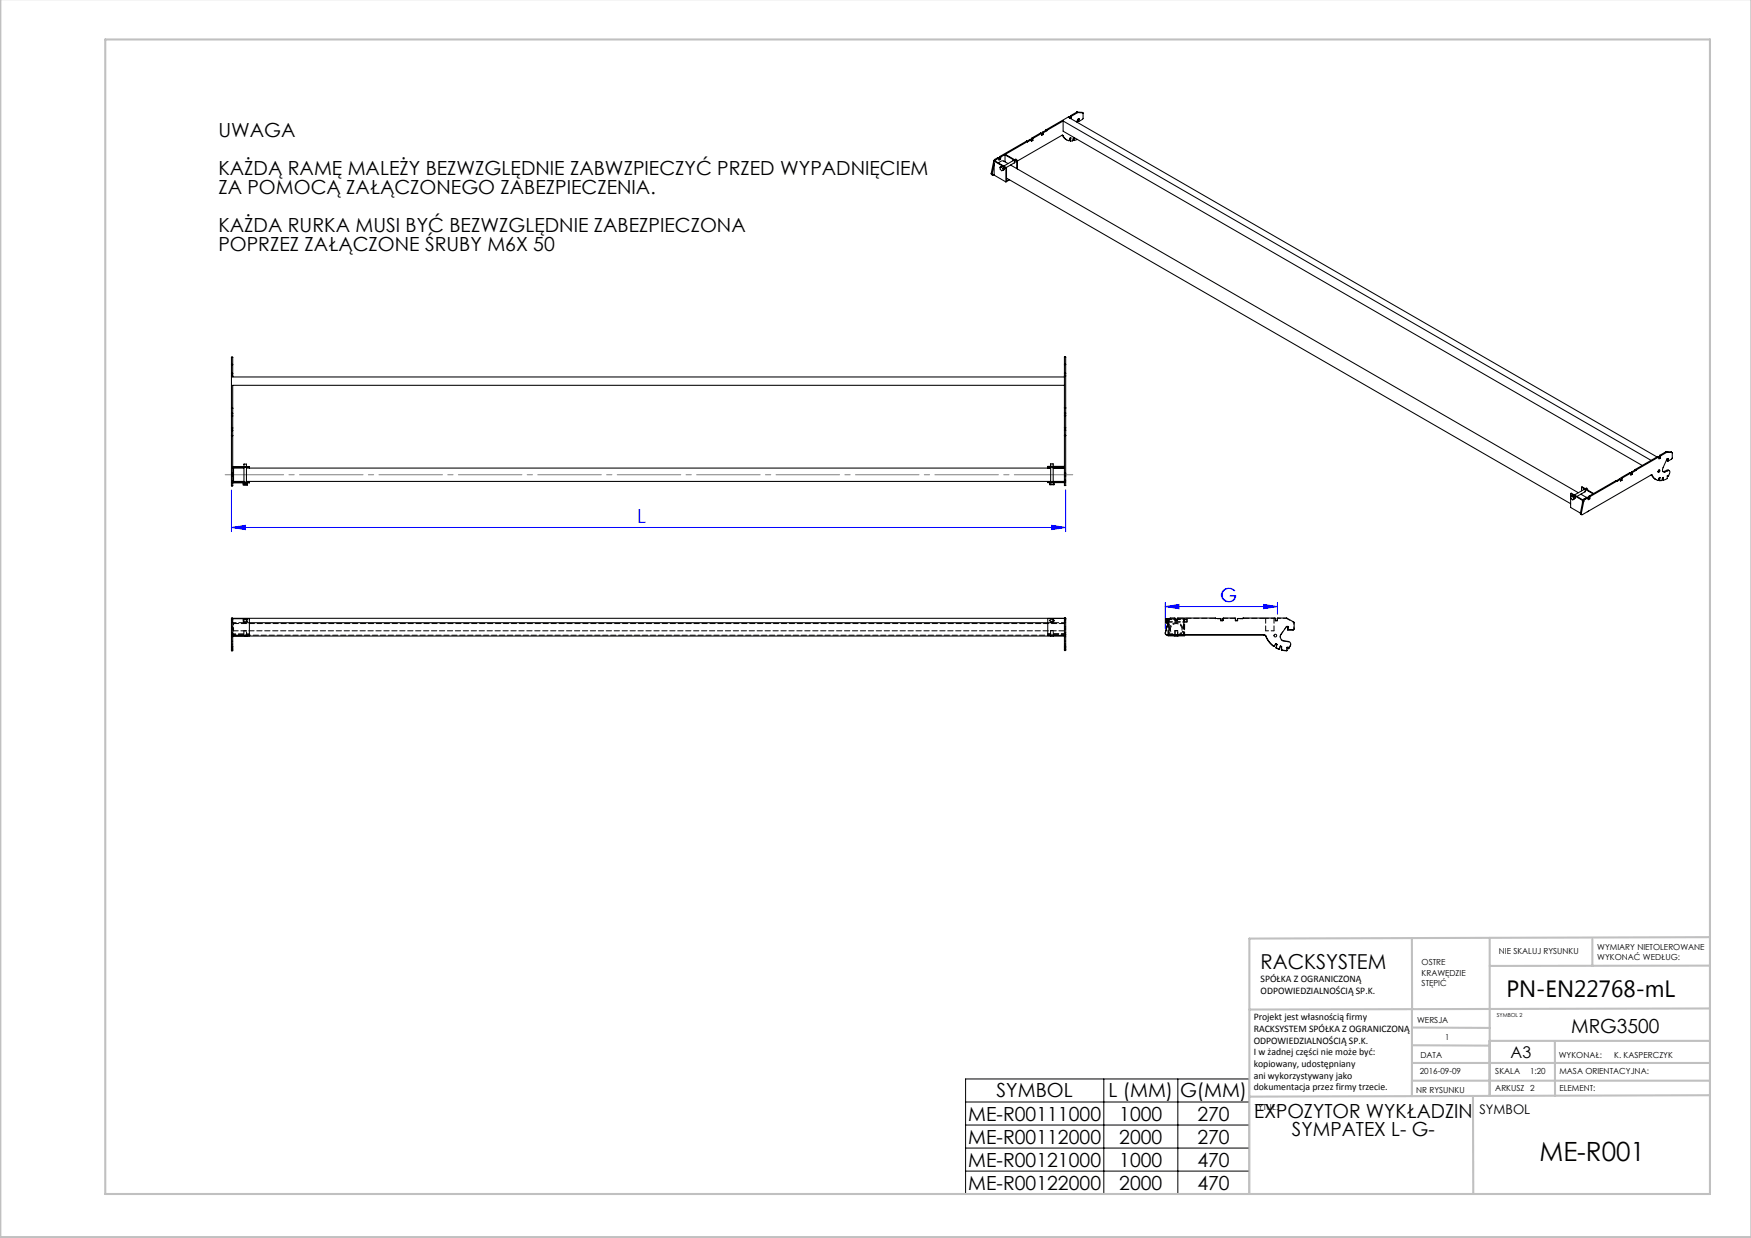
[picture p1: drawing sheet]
<svg xmlns="http://www.w3.org/2000/svg" width="420mm" height="297mm" viewBox="0 0 420 297" stroke-linecap="round" stroke-linejoin="round" font-family="sans-serif">
<path d="M55.5 117.5v10M255.6 117.5v10M55.5 126.5l3.3-.5v1.1zM55.5 126.5h200.1M252.3 126l3.3 .5-3.3 .6zM279.5 145.5l3.3-.5v1zM279.5 144.5v6.3M279.5 145.5h26.9M303.1 145l3.3 .5-3.3 .5zM306.4 144.5v2.9" fill="none" stroke="#00f" stroke-width=".24"/>
<path d="M231.6 258.8h68.1v27.7h-68.1zM264.8 258.8v27.7M282.5 258.8v27.7M231.6 264.4h68.1M231.6 269.9h68.1M231.6 275.4h68.1M231.6 281h68.1" fill="none" stroke="#000" stroke-width=".24"/>
<path d="M257.3 113.9h-203.3" fill="none" stroke="#808080" stroke-width=".24" stroke-dasharray="15.2 1.3 1.3 1.3" stroke-dashoffset="1.2"/>
<g fill="none" stroke="#c0c0c0" stroke-width=".5">
<path d="M.1 -.1v296.9h419.9M25.2 9.5h385v276.9h-385zM338.7 225.2v37.8M357.3 225v37.9v-13.2M382 225.4v6.3M410.1 224.8l-110.4 .4v61.2M410.1 231.7h-52.8M338.7 259.3h71.5M338.7 255h71.5M338.7 250.8l18.6 .1M338.7 246.5l18.6 .1M357.3 249.7h52.9"/>
<path d="M373 249.7v13.2M410.1 241.9l-110.4 .3M353.3 262.9l.1 23.5M410.2 262.7l-110.5 .4"/>
</g>
<path d="M55.5 126.5l3.3-.5v1.1zM252.3 126l3.3 .5-3.3 .6zM279.5 145.5l3.3-.5v1zM303.1 145l3.3 .5-3.3 .5z" fill="#00f"/>
<g fill="none" stroke="#000" stroke-width=".25">
<path d="M238.4 38.6l2.1 1.2M238.4 38.6l-.6 3M238.5 39.3l-.5 2.4M238.6 38.2l-.2 .4M238.6 38.2l.2 .2M238.8 38.4l-.2 .2M239.3 37.8l.3 .1M239.3 37.8l-.7 .4M239.4 37.8h-.1M239.5 39.1a1.07 1.07 0 0 1 1.3-.4l1 .5M239.8 38.1l.2 .1M239.8 37.6l.2 .2"/>
<path d="M239.8 38.1l-.2 .1M239.8 37.6v.5M239.9 37.5l-.1 .1M239.9 37.5l.2 .1M240 38.2l-.4 .2v-.5l-.8 .5M240 37.8v.4M240.1 37.6l-.1 .2M240.5 39.8l-.3 .2M240.5 39.8l.4 .4M240.5 39.8l-.6 .3M240.6 39.9l.7 .4M241.1 37.2l.1-.1 2.8 1.6"/>
<path d="M241.1 37.2l2.8 1.6M241.1 37.2v1.6M242.4 39.6l136.2 78.6M243 38.6l.2-.1 .2 .2-.1 .4M243.1 38.5l-2.3 1.3M243.4 39l-2.1 1.3M243.9 38.8v1.7M244 38.7l-.1 .1M244 38.7v1.8M246.2 33.9l.3 .1M246.2 33.9l-6.3 3.6M246.2 33.9h.1"/>
<path d="M246.5 34l-6.4 3.6M247.1 33.4l.2 .2M247.1 33.4l-.8 .5M247.1 33.4h.1M247.1 33.4l.3 .1M247.3 33.6l.1 .3 .3-.2M247.3 33.6l-.8 .4M247.5 33.6l.2 .1M247.5 33.2l.2 .1M247.5 33.6l-.1 .1M247.5 33.2v.4M247.6 33.1l-.1 .1"/>
<path d="M247.6 33.1l.2 .1M247.7 33.3v.4M247.8 33.2l-.1 .1M249.6 31.9l.2 .1M249.6 31.9l-2 1.2M249.6 31.9h.1M250 32.2l.2 .1M250 32.2h-.1M250 31.8l.2 .2M250 31.8v.4M250.1 31.7l-.1 .1M250.1 31.7l.2 .1"/>
<path d="M250.2 32.3l-.3 .2-.1-.5-2 1.2M250.2 32v.3M250.3 31.8l-.1 .2M250.9 31.2l.2 .2M250.9 31.2l-.8 .5M250.9 31.2h.1M250.9 31.2l.2 .1M251 31.1l-.1 .1M251 31.1l.2 .1M251.1 31.4l-.8 .4M251.1 31.3v.1M251.2 31.2l-.1 .1"/>
<path d="M255 29l-3.8 2.2M255 29l141 81.4M255 29v2.5l138.9 80.2M255 32.5h-.3l-10.7 6.2-.3-.5-.3 .1M255 32.5a1.99 1.99 0 0 0 1.4 1.3l.3-.8 .2 .1-.1 .7M255 32.5l-.2-.1 .4 .7 .7 .5M256.3 28l.3 .1M256.3 28l.2 .1M256.3 28l-5.3 3.1M256.5 28.1l.2 .2M256.5 28.1l-.1 .1 141 81.4M256.6 33.2l-.1 .5 .3 .1"/>
<path d="M256.7 28.3l.3 .1M256.7 27.9l.3 .1M256.7 27.9v.4M256.8 27.7l-.1 .2M256.8 27.7l.2 .2M257 28.4l-.2 .1M257 28v.4M257 27.9v.1M257.5 33.1v.5l.2 .1M257.7 33.7v-.7l-.2 .1-.2 .7h-.5M258.3 26.9l1.2 .1M258.3 26.9l.2 .1"/>
<path d="M258.3 26.9l-1.5 .8M258.4 33.4l-.7 .3M258.5 27l-1.5 .9M258.5 27l1.3 .2-.1 1.3-1 .7M258.6 28.6l-.4 .7M258.7 28.5l.2 .1M258.7 28.8v.4M258.7 28.5l-.2 .1M258.7 28.8l-.2-.1v.3l.2 .2M258.8 28.5l.1 .1M258.9 28.6l-.2 .2M259.5 27h.1"/>
<path d="M259.5 27l.2 .1M237.8 41.6l.2 .4M237.8 41.6l.2 .1M238 41.7l.1 .3 .4-.1M239.9 40.1v.5l.4 .4 .3-.1M240.2 40l-.3 .1M240.2 40l.3 .4M240.5 40.4l.1 .5M240.9 40.2v.5l-.3 .2M240.9 40.2l-.4 .2M241.3 40.3v3.3M241.4 43.2l.2 .1"/>
<path d="M241.4 43.2v-3l-2.8-1.6-.1 .1v3.3l2.8 1.6M241.4 42.7l135.3 78.1M242 43.1l-.4 .2M242.2 43.1l-.9 .5M55.5 90.1v.2M55.5 87.4v.1M55.5 89.6v.1M55.5 97.9h.1M55.5 99.7v.1M55.5 97.9v.1M55.5 99.1v.1M55.5 85.8h.3"/>
<path d="M55.5 85.8v1.6M55.5 87.5v2.1M55.5 89.7v.4M55.5 90.3v7.6M55.5 98v1.1M55.5 99.2v.5M55.5 99.8v2.8M55.5 90.1h.3M55.5 90.3h.3M55.5 87.4h.3M55.5 87.5h.3M55.5 89.6h.3"/>
<path d="M55.5 89.7h.3M55.5 97.9h.3M55.5 99.8h.3M55.5 99.7h.3M55.5 98h.3M55.5 99.1h.3M55.5 99.2h.3M55.8 90.1v.2M55.8 87.4v.1M55.8 89.6v.1M55.8 97.9h.1M55.8 99.7v.1"/>
<path d="M55.8 97.9v.1M55.8 99.1v.1M55.8 85.8v1.6M55.8 87.5v2.1M55.8 89.7v.4M55.8 90.3v.1h199.5M55.8 98v1.1M55.8 99.2v.5M55.8 99.8v2.8M255.3 87.4v.1M255.3 89.5v.1M255.3 90.1v.1"/>
<path d="M255.3 97.8v.1M255.3 99.7v.1M255.3 97.9h.1M255.3 99.1v.1M255.3 85.7h.3M255.3 92.4h-199.5v5.5M255.3 85.7v1.7M255.3 87.5v2M255.3 89.6v.5M255.3 90.2v7.6M255.3 97.9v1.2M255.3 99.2v.5"/>
<path d="M255.3 99.8v2.8M255.3 90.1h.3M255.3 89.6h.3M255.3 97.9h.3M255.3 87.5h.3M255.3 89.5h.3M255.3 87.4h.3M255.3 90.2h.3M255.3 97.8h.3M255.3 99.8h.3M255.3 99.7h.3M255.3 99.1h.3"/>
<path d="M255.3 99.2h.3M255.6 87.4v.1M255.6 89.5v.1M255.6 90.1v.1M255.6 97.8v.1M255.6 99.7v.1M255.6 97.9h.1M255.6 99.1v.1M255.6 85.7v1.7M255.6 87.5v2M255.6 89.6v.5M255.6 90.2v7.6"/>
<path d="M255.6 97.9v1.2M255.6 99.2v.5M255.6 99.8v2.8M55.5 115.3v.4M55.5 114.2v.1M55.5 113.5v.1M55.5 102.6v.1M55.5 104.5v.1M55.5 104.5h.1M55.5 103.2v.1M55.5 116.5h.3M55.5 102.7v.5"/>
<path d="M55.5 103.3v1.2M55.5 104.6v8.9M55.5 113.6v.6M55.5 114.3v1M55.5 115.7v.8M55.5 114.3h.3M55.5 115.3h.3M55.5 114.2h.3M55.5 113.5h.3M55.5 113.6h.3M55.5 104.6h.3M55.5 102.6h.3"/>
<path d="M55.5 102.7h.3M55.5 104.5h.3M55.5 103.2h.3M55.5 103.3h.3M55.8 115.3v1.2M55.8 114.2v.1M55.8 113.5v.1M55.8 102.6v.1M55.8 104.5v.1M55.8 104.5h.1M55.8 103.2v.1M55.8 102.7v.5"/>
<path d="M55.8 103.3v1.2M55.8 104.6v8.9M55.8 113.6v.6M55.8 114.3v1M55.8 111.9h4v.2M55.8 112.1h4M55.8 115.4h.2M56 112.3v3.2h2.5M58.3 115.8v.5h1v-.5M58.5 111.3h.1M58.5 111.3v.6M58.5 112.1v3.5"/>
<path d="M58.5 112.3h-2.7M58.6 111.3h.5v.6M58.8 115.8v.5M59.1 112.1v3.5M59.1 112.3h192.9M59.1 115.5h192.9M59.3 115.8v.5M59.8 112.1v.2M59.8 115.5v.1M59.8 115.6v.2h-4M59.8 115.6l-4.3 .1M251.3 112.1v.2"/>
<path d="M251.3 115.5v.1M251.3 112.3h.1M251.3 115.6v.2h4M251.3 112.1h4M251.3 115.6h4M251.3 112.3h.7M251.8 115.8v.5h1.1v-.5M252 111.9v-.6h.6v.6M252 112.1v3.5M252.1 115.8v.5M252.6 112.1v3.5M252.6 112.3h2.7"/>
<path d="M252.6 115.5h2.7M252.6 115.8v.5M255.3 115.2v.4M255.3 114.1v.1M255.3 113.5v.1M255.3 102.6v.1M255.3 104.5h.1M255.3 104.4v.1M255.3 103.2v.1M255.3 116.5h.3M255.3 102.7v.5M255.3 103.3v1.1"/>
<path d="M255.3 104.5v9M255.3 113.6v.5M255.3 114.2v1M255.3 115.6v.9M255.3 111.9h-4v.2M255.3 104.5h.3M255.3 114.2h.3M255.3 115.2h.3M255.3 115.6h.3M255.3 114.1h.3M255.3 113.5h.3M255.3 113.6h.3"/>
<path d="M255.3 102.6h.3M255.3 102.7h.3M255.3 104.4h.3M255.3 103.2h.3M255.3 103.3h.3M255.6 115.2v.4M255.6 114.1v.1M255.6 113.5v.1M255.6 102.6v.1M255.6 104.5h.1M255.6 104.4v.1M255.6 103.2v.1"/>
<path d="M255.6 102.7v.5M255.6 103.3v1.1M255.6 104.5v9M255.6 113.6v.5M255.6 114.2v1M255.6 115.6v.9M376.7 118.4l2.9 1.6M376.7 119.2v2.5l2.6 1.5M376.7 118.4l.2-.1 2.8 1.6M376.7 118.4v.7M376.9 118.9l-.2 .3 .2 .4 .3 .3M376.9 118.9l.4 .3"/>
<path d="M376.9 118.9l.4-.2 .4 .3M377.3 119.2l.2 .5M377.5 119.7l-.3 .2M377.7 119l-.4 .2M377.7 119l.1 .5M377.8 119.5l-.3 .2M377.8 119.5l-.6 .4M379.2 118.6l1.4 .8M379.4 116.9l.1-.1 2.8 1.6M379.4 116.9l2.7 1.6M379.4 116.9v.9M379.4 118.5v.2"/>
<path d="M379.7 119.9l-.1 .1M379.7 119.9v.1M379.8 117.5l.2-.1 .2 .2-.1 .4M380 119.7l-.3 .3M380 119.7l.2 .1M380 117.4l-2.4 1.4M380.2 119.8l-.3 .4M380.3 117.2l.3-.1 .2 .5M380.3 117.9l-2.1 1.2M380.7 119.3l.2 .1M380.7 119.3l-.7 .4M380.9 119.4v.5l.4-.2"/>
<path d="M380.9 119.4l-.7 .4M380.9 119.6h.1M381.1 119.5l.2 .2M381.1 119.1l.2 .2M381.1 119.5l-.2 .1M381.1 119.1v.4M381.2 119l-.1 .1M381.2 119l.2 .1M381.3 119.3v.4M381.4 119.1l-.1 .2M387.5 115.3l.3 .2M387.5 115.3l-6.3 3.7"/>
<path d="M387.6 115.3h-.1M387.8 115.5l-6.4 3.6M387.8 115.5h.1M388.4 114.9l.3 .1M388.4 114.9l-.8 .5M388.5 114.9h-.1M388.8 114.7l.3 .1M388.8 115.1l.3 .1M388.8 115.1l-.1 .1M388.8 114.7v.4M388.9 114.5l-.1 .2M388.9 114.5l.2 .2"/>
<path d="M389.1 115.2l-.4 .2-.1-.4-.8 .5M389.1 114.8v.4M389.1 114.7v.1M390.9 113.4l-2 1.1M390.9 113.4l.2 .1M390.9 113.4h.1M390.9 113.4l.3 .1M391.1 113.5l.1 .5 .3-.2M391.1 113.5l-2 1.2M391.3 113.3l.2 .1M391.3 113.7l.2 .1M391.3 113.7h-.1"/>
<path d="M391.3 113.3v.4M391.4 113.2l-.1 .1M391.4 113.2l.2 .1M391.5 113.4v.4M391.6 113.3l-.1 .1M392.2 112.7l.2 .2M392.2 112.7l-.8 .5M392.2 112.7h.1M392.2 112.7l.3 .1M392.3 112.6l-.1 .1M392.3 112.6l.2 .1M392.4 112.9l-.8 .4"/>
<path d="M392.5 112.8l-.1 .1M392.5 112.7v.1M396.3 114h-.3l-16.4 9.5h-.3v-.3M396.3 114a1.99 1.99 0 0 0 1.4 1.3l.3-.8 .2 .1-.1 .7M396.3 114l-.2-.1 .4 .6 .7 .6M397.6 109.5l.3 .1M397.6 109.5l-5.3 3.1M397.7 109.5h-.1M397.9 112.8a.25 .25 0 0 1 .2 .3 .25 .25 0 0 1-.4 .1zM397.9 112.8l-.2 .4M397.9 114.7v.5l.2 .1M398.1 109.8l.2 .1"/>
<path d="M398.1 109.8h-.2M398.1 109.3l.2 .2M398.1 109.3v.5M398.1 109.2v.1M398.1 109.2l.3 .1M398.3 109.9l-.4 .2v-.5l-5.4 3.1M398.3 109.5v.4M398.4 109.3l-.1 .2M398.8 114.6v.5l.2 .1M399 115.2v-.7l-.2 .1-.2 .7h-.5M399.1 113.1h-.2M399.1 113.1l.3 .1"/>
<path d="M399.6 108.4l-1.5 .8M399.6 108.4l.2 .1M399.7 108.4h-.1M399.7 108.4l.2 .1M399.7 108.4h1.1M399.8 108.5l-1.4 .8M399.8 112.8l.6 .1M399.8 112.8l.2 .1M399.8 112.8l-.7 .3M399.8 110.2v.3l.3 .2M399.8 110.2l.3 .1M399.9 108.5h-.1"/>
<path d="M399.9 108.5l1.1 .1M399.9 110.1l-.1 .1M400 114.1l.2 .2M400 112.9a.38 .38 0 0 1 .6 .2 .38 .38 0 0 1-.1 .5l-.3 .7M400 112.9l-.6 .3M400.1 110.3v.4M400.1 110h.1M400.2 114.3l-.1-.3-.2 .2v.6l-.9 .4M400.2 114.3h.1M400.2 110l-.4 .1-.9 2.1a.57 .57 0 0 0-.2 .7 .57 .57 0 0 0 .7 .3M400.2 110l-.1 .3M400.8 108.4l.1 .1"/>
<path d="M400.8 108.4l.3 .2M401 108.6l.1 1.4-1 .7M379.6 120v.7M379.7 120.1l-.6 3.1 .3 .3M379.7 120.1l.2 .1M379.7 120v.1M379.9 120.2l-.6 3M381.1 122.6l-.4 .2M55.5 151.8v.5M55.5 148.3v.3M55.5 152.3v.3M55.5 152.6v2.5"/>
<path d="M55.5 155.4v.4M55.5 156v.1h.3v-.1M55.5 148.3h199.8M55.5 151.8h.3M55.5 152.3h.3M55.5 148.6h.3M55.5 148.3h.1M55.5 148.6v3.2M55.5 155.1v.3M55.5 155.8v.2M55.5 152.6h.3M55.5 155.1h.3"/>
<path d="M55.5 155.4h.3M55.5 155.8h.3M55.5 156h.3M55.8 151.8v.5M55.8 148.3v.1M55.8 152.5v.1M55.8 152.6v2.5M55.8 155.4v.4M55.8 148.3h.1M55.8 148.4v3.4M55.8 152.3v.2M55.8 155.1v.3"/>
<path d="M55.8 155.8v.2M55.8 148.4h2.9M56 152.5l199.6 .1M58.3 148.7l.5-.3 .5 .2v.6l-.4 .3-.5-.3zM58.8 148.4h1v4.1h-4M59 152.6h.1M59.8 149.4h191.5M251.3 148.4v4.1h4M252.1 148.4h.5l.3 .5-.4 .5-.5-.1-.2-.5zM255.3 151.8v.5M255.3 148.4l.3-.1v.3M255.3 152.5v2.6"/>
<path d="M255.3 155.4v.3M255.3 155.9v.2h.3v-.2M255.3 151.8h.3M255.3 152.3h.3M255.3 148.6h.3M255.3 148.4v3.4M255.3 152.3v.2M255.3 155.1v.3M255.3 155.7v.2M255.3 155.1h.3M255.3 155.4h.3M255.3 155.7h.3"/>
<path d="M255.3 155.9h.3M255.6 151.8v.5M255.6 152.3v.3M255.6 152.6v2.5M255.6 155.4v.3M255.6 148.6v3.2M255.6 155.1v.3M255.6 155.7v.2M279.6 151.8v.3l.3 .2h23.3l.4 .2a5.6 5.6 0 0 0 2 2.6M279.7 148.6h.1M279.7 149.2h.1M279.7 148.9h.5"/>
<path d="M280.2 152.3v.2h1.5M280.2 149.4h.1M280.2 148.4h-.5v1.1h.5M280.2 152.3v.2h3.9v-.2M280.2 148.4v.8M280.5 148.4h-.8v1h.5M281.2 152.3a1.6 1.6 0 0 0 1.9 0M281.6 152.3h1.1M281.9 148.6h.5M282.4 148.4v.5h-.5l-.1-.6h-1.1l-.2 .2-1 3.4 .2 .4h.5M282.4 148.4l9.1-.1 1.3 .1 .1 .5h.5v-.5M282.4 148.3v.3"/>
<path d="M282.5 152.6h.1M284.1 152.5h-1.5M284.1 152.3h19l.5 .3a4.7 4.7 0 0 0 2 2.4M293.4 148.4l2.9-.1 .1 .6h.5v-.5l1.3-.1h7.6l.1 .6h.5v-.5M293.4 148.3l-.1 .6M296.9 148.4l-.1 .5M305.6 155.1l.5-.7 .2 .2-.2 .8 .8 .3M306 154.5l.2 .1-.1 .8 .7 .3M306.4 148.4l2.2-.1 1.8 1v1.7l-1.5 .1 .2-.7-.5-.1-1.3 1.9a1 1 0 0 0 .6 1.5l1 .2a.7 .7 0 0 1 .6 1l-.4 .7M306.4 148.3v.6M307.1 155l.3 .1v.9l1.3 .1M308.6 150.3l.4 .2-.1 .6 1.4-.1"/>
<path d="M308.7 155.3h.3v.3M309 155.6h.1M309.1 155.6l-.1-.3h-.3v.8l-1.3-.2v-.8l-.3-.1-.2 .7M309.1 155.6h.1M309.1 155.6h-.1"/>
<circle cx="305.9" cy="152.5" r=".33"/>
</g>
<path d="M59.1 149.1a.3 .3 0 0 0-.3-.5 .3 .3 0 0 0-.3 .4 .3 .3 0 0 0 .5 .2l.1-.1M252.6 148.9a.3 .3 0 0 0-.4-.3 .3 .3 0 0 0-.1 .5 .3 .3 0 0 0 .5-.1v-.1" fill="none" stroke="#000" stroke-width=".24" stroke-dasharray="1.3 .6" stroke-dashoffset=".9"/>
<g fill="none" stroke="#000" stroke-width=".24" stroke-dasharray="1.3 .6">
<path d="M55.5 152.8h.3M55.8 148.4h-.3M55.8 148.9h-.3M55.8 148.3h-.3M55.8 148.5h-.3M55.8 154.6h-.3M55.8 154.5h-.3M55.8 155.1h-.3M55.8 155h-.3M55.8 152.2h-.3M55.8 153.8h-.3M55.8 150.3h-.3"/>
<path d="M55.8 155.3h-.3M55.8 153.9h-.3M55.8 150.5h-.3M55.8 150.7h-.3M55.8 151.1h-.3M55.8 155.6h-.3M55.8 155.5h-.3M55.8 150.9h-.3M55.8 149.3h-.3M55.8 149.5h-.3M58.5 151.3h.3M58.7 152.4v.2"/>
<path d="M58.7 152.4h.3M58.8 151.3h.3M58.8 148.4h-.1M59 152.4h.3M59 152.4h.1M59.3 152.6v-.2M252 151.3h.3M252 152.4v.2M252.3 151.3h.3M252.3 152.4h.3M252.6 152.6h.1M252.6 152.6v-.2"/>
<path d="M255.3 152.8h.3M255.3 149.6h-199.3M255.6 148.4h-.3M255.6 148.9h-.3M255.6 148.3h-.3M255.6 148.5h-.3M255.6 154.6h-.3M255.6 154.4h-.3M255.6 155.1h-.3M255.6 155h-.3M255.6 152.2h-.3M255.6 153.7h-.3"/>
<path d="M255.6 150.3h-.3M255.6 155.3h-.3M255.6 154.9h-.3M255.6 153.9h-.3M255.6 150.4h-.3M255.6 150.7h-.3M255.6 151.1h-.3M255.6 155.6h-.3M255.6 155.5h-.3M255.6 150.9h-.3M255.6 149.2h-.3M255.6 149.4h-.3"/>
<path d="M279.7 148.7h.5M279.7 149.2h.5M279.7 148.6h.5M279.7 148.4h.5M279.7 148.8h.5M279.7 149.3h.5M280.2 149.5h.1M280.2 148.4h.1M280.2 148.4h.2M280.2 149.3l-.1 .2M280.2 149.3h.2M280.2 149.4h.1"/>
<path d="M280.2 149.2h.2M280.4 148.6h.1M280.4 148.6h-.2M280.4 148.5v.1M280.4 148.5h-.2M280.6 152.3h3.1M280.6 152.3l-.2-.2M280.7 148.3l-.2 .1M281.8 152.4v.2M281.8 148.4l-.1-.1M281.8 148.9v-.5M282.4 148.9h-.6"/>
<path d="M282.4 148.6v.3M282.5 152.6v-.2M282.5 148.3h-.1M282.5 152.6v-.3M283.7 152.3h-3.1M283.9 148.4h.2M283.9 152.1l-.2 .2M283.9 149.3h.2M283.9 149.2h.2M284.1 152.3h.1M284.1 148.6h-.2M284.1 148.4h-.2"/>
<path d="M284.1 148.5h-.2M284.7 148.6v.6M291.5 148.3h-9M291.5 148.4v-.1M291.6 148.4h-.1M292.8 148.5l-.1-.1M292.8 148.9v-.4M293.3 148.9h-.5M293.3 148.9h.1M293.4 148.3h.1M296.3 148.4l-.1-.1M296.3 148.9v-.5"/>
<path d="M296.8 148.9h-.5M296.8 148.9h.1M296.9 148.4h.1M298.1 148.4h.1M305.8 148.3h-.2M305.9 148.4l-.1-.1M305.9 148.9v-.5M306 154.5h.1M306.4 148.9h-.5M306.4 148.9h.1M306.5 148.3h-.1M307.1 155h.1"/>
<path d="M308.6 150.3h.1M308.6 148.4l-.1-.1M308.7 155.3h.1M309.1 155.6v-.1M309.1 155.5l.3-.5M310.3 151l.1-.1M310.4 149.5l-.1-.2"/>
</g>
<path d="M59.1 148.9a.33 .33 0 0 0-.4-.3 .33 .33 0 0 0-.1 .6 .33 .33 0 0 0 .5-.2v-.1M59.8 149.4h-3.8M252.6 148.9a.33 .33 0 0 0-.4-.3 .33 .33 0 0 0-.1 .5 .33 .33 0 0 0 .5-.1v-.1M280.2 152.3h3.9M284.1 148.4v3.9M292.7 148.4h-1.1M298.1 148.4h-1.2M303.6 151.3h2M305.6 148.3h-2M307.9 153.8a1 1 0 0 1-.7-1.6M308.5 148.3h-2" fill="none" stroke="#000" stroke-width=".24" stroke-dasharray="1.3 .6" stroke-dashoffset=".6"/>
<g fill="none" stroke="#000" stroke-width=".24" stroke-dasharray="1.3 .6" stroke-dashoffset=".5">
<path d="M55.8 152.3h4M55.8 152.1h4M58.5 151.3v1M59.1 152.3v-1M59.3 152.4h192.7M59.8 152.1h-4M251.3 152.3h4M251.3 152.1h4M252 151.3v1M252.6 152.4h-.6h.3M252.6 152.3v-1M255.3 152.1h-4"/>
<path d="M255.3 149.4h-4M280.2 148.4v1M280.7 151a1.4 1.4 0 0 1 2.2-1.2 1.4 1.4 0 0 1-.2 2.5M281.7 148.3h-1M281.8 151.3v1M281.9 151.3v1M282.5 152.3v-1M284.1 152.5v-4.1M308.8 153.9l-.9-.1"/>
</g>
<path d="M255.3 151.3h-199.5" fill="none" stroke="#000" stroke-width=".24" stroke-dasharray="1.3 .6" stroke-dashoffset="-.1"/>
<path d="M252.6 152.6h-.6M280.2 149.2h4.5M280.4 148.6l-.2 .7M281.8 151.3h.7M281.9 151.3h.6M284.7 148.6h-4.5" fill="none" stroke="#000" stroke-width=".24" stroke-dasharray="1.3 .6" stroke-dashoffset=".3"/>
<path d="M56 151v-1.6M56 152.5v-1.5M281.6 152.3a1.4 1.4 0 0 1-.9-1.3M281.9 148.6h-1.7" fill="none" stroke="#000" stroke-width=".24" stroke-dasharray="1.3 .6" stroke-dashoffset=".8"/>
<path d="M56 152.4h2.7M252.6 152.4h2.7M280.2 149.4v2.9M280.5 151a1.6 1.6 0 0 1 2.3-1.4 1.6 1.6 0 0 1 .3 2.7M296.2 148.3h-2.8" fill="none" stroke="#000" stroke-width=".24" stroke-dasharray="1.3 .6" stroke-dashoffset=".2"/>
<path d="M280.2 152.3v-3.1M303.6 148.3v3M305.6 151.3v-3" fill="none" stroke="#000" stroke-width=".24" stroke-dasharray="1.3 .6" stroke-dashoffset=".1"/>
<path d="M281.7 152.5h.9M284.7 148.6h-2.3M305.6 155l.4-.5M306.8 155.7l.3-.7M307.2 152.2l1.4-1.9M308.7 156.1v-.8" fill="none" stroke="#000" stroke-width=".24" stroke-dasharray="1.3 .6" stroke-dashoffset=".4"/>
<path d="M280.4 148.4v3.7M280.4 152.1v-3.6M281.2 152.3l-.5-.6-.2-.7M283.9 152.1v-3.7M283.9 148.4v3.7M309.4 155a.7 .7 0 0 0-.6-1.1M310.4 150.9v-1.4" fill="none" stroke="#000" stroke-width=".24" stroke-dasharray="1.3 .6" stroke-dashoffset=".7"/>
<path d="M310.3 149.3l-1.7-.9" fill="none" stroke="#000" stroke-width=".24" stroke-dasharray="1.3 .6" stroke-dashoffset="1"/>
<path d="M303.6 148.3h-5.4" fill="none" stroke="#000" stroke-width=".24" stroke-dasharray="1.3 .6" stroke-dashoffset="-.2"/>
<text font-size="6.3" x="369.2" y="278.5">ME-R001</text>
<text font-size="5.6" x="361.3" y="239.1">PN-EN22768-mL</text>
<text font-size="4.9" x="302.4" y="232.4">RACKSYSTEM</text>
<g font-size="4.7">
<text x="52.4" y="33">UWAGA</text>
<text x="52.4" y="42">KAŻDĄ RAMĘ MALEŻY BEZWZGLĘDNIE ZABWZPIECZYĆ PRZED WYPADNIĘCIEM</text>
<text x="52.4" y="46.6">ZA POMOCĄ ZAŁĄCZONEGO ZABEZPIECZENIA.</text>
<text x="52.4" y="55.6">KAŻDA RURKA MUSI BYĆ BEZWZGLĘDNIE ZABEZPIECZONA</text>
<text x="52.4" y="60.1">POPRZEZ ZAŁĄCZONE ŚRUBY M6X 50</text>
<text x="376.9" y="247.8">MRG3500</text>
<text x="239.1" y="263.3">SYMBOL</text>
<text x="265.9" y="263.3">L (MM)</text>
<text x="283" y="263.3">G(MM)</text>
<text x="232.3" y="268.8">ME-R00111000</text>
<text x="268.5" y="268.8">1000</text>
<text x="287.2" y="268.8">270</text>
<text x="300.8" y="268.1">EXPOZYTOR WYKŁADZIN</text>
<text x="232.3" y="274.3">ME-R00112000</text>
<text x="268.5" y="274.3">2000</text>
<text x="287.2" y="274.3">270</text>
<text x="309.9" y="272.6">SYMPATEX L- G-</text>
<text x="232.3" y="279.9">ME-R00121000</text>
<text x="268.5" y="279.9">1000</text>
<text x="287.2" y="279.9">470</text>
<text x="232.3" y="285.4">ME-R00122000</text>
<text x="268.5" y="285.4">2000</text>
<text x="287.2" y="285.4">470</text>
</g>
<g font-size="4.7" fill="#00f">
<text x="152.8" y="125.5">L</text>
<text x="292.7" y="144.5">G</text>
</g>
<text font-size="3.9" x="362.3" y="253.8">A3</text>
<text font-size="3.2" x="354.9" y="267.2">SYMBOL</text>
<g font-size="2.4">
<text x="302.4" y="235.6">SPÓŁKA Z OGRANICZONĄ</text>
<text x="302.4" y="238.4">ODPOWIEDZIALNOŚCIĄ SP.K.</text>
<text x="300.7" y="244.7">Projekt jest własnością firmy</text>
<text x="300.7" y="247.5">RACKSYSTEM SPÓŁKA Z OGRANICZONĄ</text>
<text x="300.7" y="250.3">ODPOWIEDZIALNOŚCIĄ SP.K.</text>
<text x="300.7" y="253.1">I w żadnej części nie może być:</text>
<text x="300.7" y="256">kopiowany, udostępniany</text>
<text x="300.7" y="258.8">ani wykorzystywany jako</text>
<text x="300.7" y="261.6">dokumentacja przez firmy trzecie.</text>
</g>
<g font-size="2">
<text x="383.1" y="227.9">WYMIARY NIETOLEROWANE</text>
<text x="341" y="231.6">OSTRE</text>
<text x="359.5" y="228.9">NIE SKALUJ RYSUNKU</text>
<text x="383.1" y="230.4">WYKONAĆ WEDŁUG:</text>
<text x="341" y="234.1">KRAWĘDZIE</text>
<text x="341" y="236.6">STĘPIĆ</text>
<text x="339.9" y="245.4">WERSJA</text>
<text x="346.6" y="249.5">1</text>
<text x="340.6" y="257.7">2016-09-09</text>
<text x="340.7" y="253.8">DATA</text>
<text x="358.7" y="257.7">SKALA</text>
<text x="367" y="257.7">1:20</text>
<text x="373.9" y="253.8">WYKONAŁ:</text>
<text x="374.1" y="257.7">MASA ORIENTACYJNA:</text>
<text x="387.2" y="253.8">K. KASPERCZYK</text>
<text x="339.7" y="262.3">NR RYSUNKU</text>
<text x="358.7" y="261.7">ARKUSZ 2</text>
<text x="374.1" y="261.7">ELEMENT:</text>
<text x="301" y="266.4">TYTUŁ:</text>
</g>
<text font-size="1.3" x="359" y="244">SYMBOL 2</text>
</svg>
